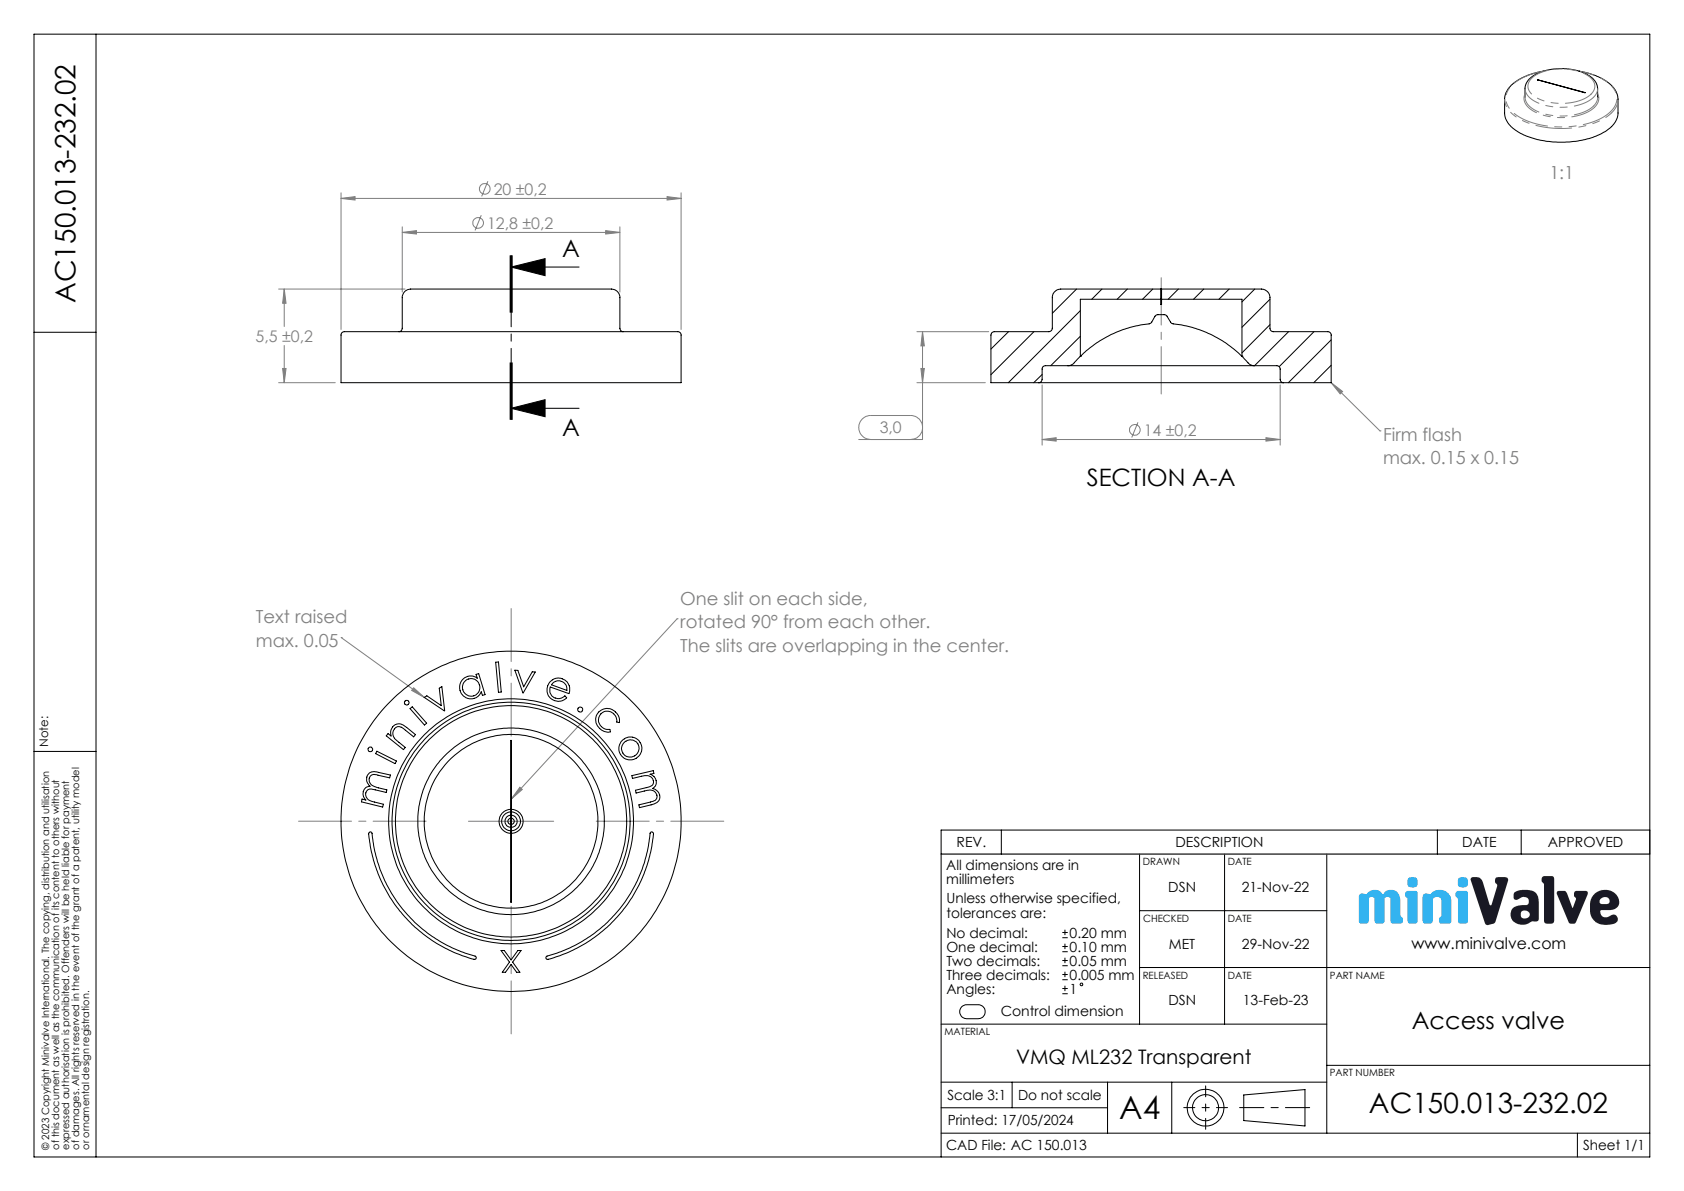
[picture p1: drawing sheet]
<svg xmlns="http://www.w3.org/2000/svg" width="297mm" height="210mm" viewBox="0 0 297 210" stroke-linecap="round" stroke-linejoin="round" font-family="sans-serif">
<g fill="none" stroke="#000" stroke-width=".18">
<path d="M6 6h285v198h-285zM16.9 6v198M6 58.6h10.9M6 132.5h10.9M166 150.6v53.4M201 150.6v30M216 150.6v30M234 150.6v49.2M169.6 177.5l.7-.3h2.2a1.23 1.23 0 0 1 1.2 1.2 1.23 1.23 0 0 1-1.2 1.2h-2a1.26 1.26 0 0 1-1.1-.7 1.26 1.26 0 0 1 .2-1.4zM201 160.6h33M291 170.6h-90M166 190.8h68"/>
<path d="M166 180.6h68M166 195.3h29.3M178.5 190.8v4.5M195.3 190.8v9M206.7 190.8v9M219.4 193.1l10.8-1v6.4l-10.8-.9zM234 187.8h57M278.2 199.8v4.2M291 199.8h-125"/>
<circle cx="212.6" cy="195.3" r="2.29"/>
<circle cx="212.6" cy="195.3" r="3.2"/>
</g>
<path d="M218.6 195.3h12.4" fill="none" stroke="#000" stroke-width=".18" stroke-dasharray="15.2 1.3 1.3 1.3" stroke-dashoffset="11"/>
<path d="M212.6 191.5v7.6M216.5 195.3h-7.7" fill="none" stroke="#000" stroke-width=".18" stroke-dasharray="15.2 1.3 1.3 1.3" stroke-dashoffset="13.3"/>
<path d="M166 150.6h125" fill="none" stroke="#c0c0c0" stroke-width=".18"/>
<path d="M281 157.9a2.55 2.55 0 0 1 2.8-.9 2.55 2.55 0 0 1 1.8 2.3l-.3 .6a1.82 1.82 0 0 1-1.5 .6h-1.2a.39 .39 0 0 0-.4 .2 .39 .39 0 0 0 .1 .4l.3 .5 .4 .1h.6l1-.5 .4 .2 .3 .5v.5l-.4 .4-.7 .2a2.84 2.84 0 0 1-3.7-1.9v-2.1zM282.3 158.5l-.2 .2v.5l.2 .1 1.1 .1 .4-.2v-.6l-.2-.3-.7-.1zM274.6 157.2l.3-.1h1.1l.2 .1 1.2 2.9 .6-1.5-.1-.3-.3-.3 .1-.7 .3-.2h1.7a.41 .41 0 0 1 .3 .6l-2.1 5-.2 .2h-.7l-.4-.3-2-5zM272 154.6l.3-.1h1.5l.3 .2v7.7l-.1 .3-.4 .2-1-.1-.3-.4v-6.5l-.4-.5zM267.1 157.4l.7-.4 .9-.1a2.3 2.3 0 0 1 2.4 1l.3 1.1v3.2l-.4 .3-.8-.1-.5 .3a2.17 2.17 0 0 1-3.3-1.2l.1-.6a1.46 1.46 0 0 1 1.5-1.2l1.5-.2 .1-.3v-.6l-.4-.4-.6-.1-.9 .5h-.5l-.3-.2v-.7zM268.4 160.7l-.2 .3v.5l.2 .3 .8 .1 .5-.3 .1-.6-.3-.3-.5-.2zM259.5 154.7l.9-.1a1.19 1.19 0 0 1 1.1 1l1.2 4h.3l1.1-3.4v-.2l-.4-.3 .1-.9 .4-.2h1.3l.3 .2 .2 .3-2.3 7.5-.3 .3-.9 .2-.4-.1-.2-.2-2.5-7.6z" fill-rule="evenodd" fill="#191924"/>
<path d="M257.2 154.9l.6-.3 .9 .2 .2 .6-.2 .9-.5 .2-.8-.1-.3-.4zM256.9 157.2l.2-.1h1.5l.3 .3v5.1l-.3 .3-1 .1-.5-.4v-3.9l-.4-.6v-.5zM251.1 157.7l.3-.2 .9 .1a2.04 2.04 0 0 1 2.4-.6 2.04 2.04 0 0 1 1.3 2v3.5l-.1 .2-.3 .2h-1.4l-.3-.2-.1-.8 .4-.5v-2.8l-.2-.3-.7-.2-.6 .5-.1 4.1-.4 .2-1-.1-.3-.4v-4.3zM247.9 157.3l.3-.2h1.5l.3 .3v5.1l-.3 .3h-1.1l-.4-.4v-3.9l-.4-.5zM239.7 157.8l.4-.3 .7 .1a.65 .65 0 0 0 .6-.4 1.68 1.68 0 0 1 2.5 .4h.2a1.58 1.58 0 0 1 2.6 0l.3 1v2.8l.4 .6v.6l-.3 .2-1.4 .1-.4-.3v-4.1l-.4-.3h-.4a.32 .32 0 0 0-.3 .4l-.1 4.1-.4 .2h-.8l-.4-.2-.1-4.3-.3-.2-.3-.1-.4 .3-.1 4.3-.4 .2h-.8l-.5-.4zM248.4 154.9l.6-.3 .6 .1 .3 .2 .1 .3-.1 1-.6 .3-.9-.2-.2-.5z" fill-rule="evenodd" fill="#33b3f0"/>
<g fill="none" stroke="#808080" stroke-width=".18">
<path d="M60.1 35l2.5-.3v.6zM60.1 34v24.1M60.1 35h60M70.9 40v11.5M84.9 38l-1.1 2.6M86 32l-1.1 2.6M109.3 40v11.5M117.7 34.7l2.4 .3-2.4 .3zM120.1 34v24.1M49.1 51h22.3M50.1 51l.3 2.5h-.6zM50.1 51v6.6"/>
<path d="M70.9 41l2.5-.3v.6zM70.9 41h38.4M106.8 40.7l2.5 .3-2.5 .3zM161.7 58.5h12.7M162.7 58.5l.3 2.5h-.6zM162.7 58.5v19h-11.3M49.1 67.5h10M49.8 65h.6l-.3 2.5zM50.1 60.9v6.6M153.6 77.5a2.12 2.12 0 0 1-2.2-2.1 2.12 2.12 0 0 1 2.2-2.1h7a2.12 2.12 0 0 1 2.1 2.1 2.12 2.12 0 0 1-2.1 2.1M161.7 67.5h12.1M162.4 65h.6l-.3 2.5z"/>
<path d="M183.8 77.5l2.5-.3v.6zM183.8 67.9v10.6M183.8 77.5h42M200.7 74.5l-1.1 2.6M223.3 77.2l2.5 .3-2.5 .3zM225.8 67.9v10.6M234.8 67.5l2 1.5-.4 .5zM234.8 67.5l8.6 8.5M243.4 76h.1M60.2 112.4h.1M60.2 112.4l14.6 10.6M119.4 109.1h.1"/>
<path d="M119.4 109.1l-29.2 31.8M73 121.3l1.8 1.7-2.2-1.3zM90.1 137.3v15M91.7 138.8l.4 .4-1.9 1.7zM82.6 144.8h15"/>
<circle cx="84.3" cy="39.3" r=".94"/>
<circle cx="85.5" cy="33.3" r=".95"/>
<circle cx="200.1" cy="75.8" r=".95"/>
</g>
<g fill="none" stroke="#000" stroke-width=".18">
<path d="M90 45.1v10M90.1 47.1l6-1.5v3zM90.1 47.1h12M90.2 45.1v10M90.3 45.1v10M90 64v10M90.1 72l6-1.5v3zM90.1 72h12M90.2 64v10M90.3 64v10zM166 146.4h125v4.2h-125zM176.6 146.4v4.2"/>
<path d="M253.5 146.4v4.2M268.3 146.4v4.2M187.4 165.3h.9M187.4 164.4h.9M187.4 167.8h.9M187.4 166.9h.9M187.4 170.3h.9M187.4 169.4h.9M187.4 172.7h.9M187.4 171.8h.9M187.4 175.2h.9M187.4 174.3h.9"/>
<path d="M187.8 163.9v1M187.8 166.4v.9M187.8 168.9v.9M187.8 171.3v1M187.8 173.8v1"/>
<circle cx="190.7" cy="173.6" r=".23"/>
</g>
<path d="M90.2 45.1v28.9" fill="none" stroke="#000" stroke-width=".18" stroke-dasharray="6.3 1.3 1.3 1.3" stroke-dashoffset="4"/>
<path d="M204.8 69.5v-20.5" fill="none" stroke="#808080" stroke-width=".18" stroke-dasharray="15.2 1.3 1.3 1.3" stroke-dashoffset="6.9"/>
<path d="M90.2 129.8v-22.5M75.2 144.8h-22.5M90.2 159.8v22.5M105.2 144.8h22.5" fill="none" stroke="#808080" stroke-width=".18" stroke-dasharray="15.2 1.3 1.3 1.3" stroke-dashoffset="5.9"/>
<path d="M90.1 47.1l6-1.5v3zM90.1 72l6-1.5v3z" fill="#000"/>
<g fill="#808080">
<path d="M234.8 67.5l2 1.5-.4 .5zM91.7 138.8l.4 .4-1.9 1.7zM73 121.3l1.8 1.7-2.2-1.3z"/>
<path d="M70.9 41l2.5-.3v.6zM106.8 40.7l2.5 .3-2.5 .3zM60.1 35l2.5-.3v.6zM117.7 34.7l2.4 .3-2.4 .3zM50.1 51l.3 2.5h-.6zM49.8 65h.6l-.3 2.5zM183.8 77.5l2.5-.3v.6zM223.3 77.2l2.5 .3-2.5 .3zM162.7 58.5l.3 2.5h-.6zM162.4 65h.6l-.3 2.5z"/>
</g>
<g fill="none" stroke="#000" stroke-width=".18">
<path d="M269 17.2v-2l.3-.7 .7-.9 .8-.5 1.4-.5 1.5-.4 1.2-.1 1.8 .1 1.8 .3 2.1 1 .7 .7 .4 .9 .1 2.1M271.1 14.1h.1M271.2 14.1l8.4 2.2zM271.2 14.1h.1M272.2 12.6l-1.7 .3-1.6 .6-1 .5-1.4 1-.5 .7-.6 1.3v2.9a4.4 4.4 0 0 0 2.8 3.6l1.2 .6a17.4 17.4 0 0 0 13.1-.6 4.4 4.4 0 0 0 2.9-3.6l-.1-2.9-.3-.9-.6-.8-1.2-1.1-.8-.5-2.4-.8-1.5-.3M281.8 17.2h.1M60.3 58.7a2.17 2.17 0 0 1 1.6-.2h57a.94 .94 0 0 1 1.2 .5v8.5h-60v-8.6zM70.3 58.5a.6 .6 0 0 0 .6-.6v-5.4a1.71 1.71 0 0 1 2.3-1.5h34.6a1.5 1.5 0 0 1 1.5 1.5v5.4a.6 .6 0 0 0 .6 .6M177.9 58.5l-3.1 3.1M182.4 58.5l-7.6 7.6M189.9 51l-4.3 4.2M190.5 54.8l-12.7 12.7"/>
<path d="M190.5 59.3l-5.2 5.2M194.3 51l-1.8 1.8M198.8 51l-1.8 1.8M203.3 51l-1.8 1.8M204.7 52.8h-14.2v10M204.7 51v2.7h.2v-2.7M204.9 52.8h14.1v10M207.8 51l-1.8 1.8M212.3 51l-1.8 1.8M216.8 51l-1.8 1.8M221.3 51l-2.3 2.2M224 52.8l-5 4.9"/>
<path d="M224 57.2l-5 5M227.3 58.5l-6 6M231.7 58.5l-6.1 6.2M234.8 59.9l-7.6 7.6M183.2 67.5h-8.4v-8.4a.6 .6 0 0 1 .6-.6h9.6a.6 .6 0 0 0 .6-.6v-5.4a1.5 1.5 0 0 1 1.5-1.5h35.5a1.58 1.58 0 0 1 1.4 1.5v5.4a.6 .6 0 0 0 .6 .6h9.6a.6 .6 0 0 1 .6 .6v8.4h-8.4M183.2 67.5h43.2M183.8 66l-1.5 1.5M188.3 64.5h-3.9a.55 .55 0 0 0-.6 .6v1.8a.6 .6 0 0 1-.6 .6M188.3 64.5h32.9M190.5 62.8l-.2 .3a2.97 2.97 0 0 1-1.7 1.4h-.3M190.5 62.8h.1M190.5 62.8a21.1 21.1 0 0 1 12.4-5.8l1.1-1.5h1.4l.3 .1 .8 1.3 .4 .2a20.3 20.3 0 0 1 12.1 5.7"/>
<path d="M219 62.8l.2 .2a3.8 3.8 0 0 0 1.6 1.4l.4 .1M219 62.8h.1M221.2 64.5h4a.6 .6 0 0 1 .6 .6v1.8a.6 .6 0 0 0 .6 .6M234.8 64.4l-3.1 3.1M81.6 119.8a1.92 1.92 0 0 1 2.6-.2l-.2-.7 .4-.1 1.1 3.7-.4 .1-.2-.6a2 2 0 0 1-3 .9 2 2 0 0 1-.3-3.1zM87.4 116.8l.5-.1 .5 5.3-.5 .1zM90.8 118.2h.5l1.1 2.9 1.5-2.6h.5l-2.1 3.7zM65.1 136.3l.4-.2h.6l2.8 .6-.2 .5-2-.5a1.04 1.04 0 0 0-1.5 .4 1.04 1.04 0 0 0 .6 1.5l2.4 .7-.1 .4-2.1-.5a1.06 1.06 0 0 0-1.5 .6 1.06 1.06 0 0 0 .9 1.4l2.2 .6-.1 .5-3.8-.9 .2-.5 .6 .2a1.37 1.37 0 0 1-.4-1.5 1.37 1.37 0 0 1 1.2-1 1.55 1.55 0 0 1-.2-2.3zM66.5 132.5l3.4 1.7-.2 .4-3.4-1.7zM69.3 128.2a1.6 1.6 0 0 1 2.4 .1l1.6 1.2-.3 .4-1.5-1.1a1.24 1.24 0 0 0-1.9-.3 1.51 1.51 0 0 0 .6 2.2l1.3 1.1-.3 .4-3.1-2.5 .3-.3 .6 .4-.1-.3a1.61 1.61 0 0 1 .4-1.3zM72.3 124.9l.4-.3 2.5 2.9-.3 .3zM74.8 123l.5-.3 2.5 1.7-.3-3.1 .4-.2 .5 4.2z"/>
<path d="M97 120.3a1.99 1.99 0 0 1 2.5-.4 1.99 1.99 0 0 1 .8 2.4l-3.3-1.2a1.53 1.53 0 0 0 .7 1.9 1.53 1.53 0 0 0 1.9-.3l.3 .3a2.03 2.03 0 0 1-2.8 .1 2.03 2.03 0 0 1-.1-2.8zM97.5 120.4a1.49 1.49 0 0 1 1.7-.2 1.49 1.49 0 0 1 .8 1.5l-2.7-1zM105.6 125.5a2.15 2.15 0 0 1 2.5-.3 2.15 2.15 0 0 1 1.1 2.2l-.4-.1a1.6 1.6 0 0 0-1.8-1.9 1.6 1.6 0 0 0-1.3 2.2l.7 .8 .6 .2h.6l.1 .4a2.15 2.15 0 0 1-2.3-1 2.15 2.15 0 0 1 .2-2.5zM111.4 136.8l3.8-.9 .1 .5-.6 .1a1.38 1.38 0 0 1 1 1.1 1.38 1.38 0 0 1-.6 1.4 1.43 1.43 0 0 1 1.3 1.5 1.43 1.43 0 0 1-1.4 1.4l-2.2 .5-.1-.5 2-.5a1.08 1.08 0 0 0 1.1-1.2 1.08 1.08 0 0 0-1.4-.9l-2.2 .5-.1-.5 2.2-.5a1.04 1.04 0 0 0 .9-1.2 1.04 1.04 0 0 0-1.2-.8l-2.5 .5zM65.1 146.7a.31 .31 0 0 1 .5 .3 24.8 24.8 0 0 0 18.3 21.7 .29 .29 0 0 1 0 .3 .29 .29 0 0 1-.3 .1 25.1 25.1 0 0 1-18.5-22.3zM90.1 142.7v-12.1h.1v12.1M90.1 142.7a2.12 2.12 0 0 0-2.1 2.1 2.12 2.12 0 0 0 2.1 2.1M90.1 146.9v12.2h.1v-12.2M90.1 143.1a1.66 1.66 0 0 0-1.6 1.7 1.66 1.66 0 0 0 1.6 1.7M90.1 146.5v.4M90.1 142.7v.4M90.1 143.7a1.08 1.08 0 0 0-1 1.1 1.08 1.08 0 0 0 1 1.1"/>
<path d="M90.1 143.1v.6M90.1 144.3a.55 .55 0 0 0-.5 .5 .55 .55 0 0 0 .5 .6M90.1 145.4v.5M90.1 143.7v.6M90.1 144.3v1.1M90.1 145.9v.6M90.1 144.9h.1M90.1 144.7h.1M90.2 142.7a2.12 2.12 0 0 1 2.1 2.1 2.12 2.12 0 0 1-2.1 2.1M90.2 143.1a1.66 1.66 0 0 1 1.6 1.7 1.66 1.66 0 0 1-1.6 1.7M90.2 142.7v.4M90.2 146.5v.4"/>
<path d="M90.2 143.7a1.08 1.08 0 0 1 1 1.1 1.08 1.08 0 0 1-1 1.1M90.2 143.1v.6M90.2 144.3a.55 .55 0 0 1 .5 .5 .55 .55 0 0 1-.5 .6M90.2 143.7v.6M90.2 145.4v.5M90.2 144.3v1.1M90.2 145.9v.6M114.8 146.7a.31 .31 0 0 1 .3 0 .31 .31 0 0 1 .2 .3 25.1 25.1 0 0 1-18.9 22.1 .3 .3 0 0 1-.1-.2 .3 .3 0 0 1 .2-.3 24.8 24.8 0 0 0 18.2-21.8zM88.4 167.6h.5l1.2 1.7 1.2-1.7h.6l-1.5 2 1.3 1.8h-.6l-1-1.3-1 1.3h-.5l1.3-1.8z"/>
<circle cx="65.3" cy="132.1" r=".41"/>
<circle cx="71.7" cy="123.9" r=".42"/>
<circle cx="83.1" cy="121.2" r="1.54"/>
<circle cx="102.3" cy="125.1" r=".45"/>
<circle cx="111.2" cy="132" r="2.01"/>
<circle cx="111.2" cy="132" r="1.53"/>
<circle cx="90.1" cy="144.8" r="21"/>
<circle cx="90.1" cy="144.8" r="21.6"/>
<circle cx="90.1" cy="144.8" r="20.4"/>
<circle cx="90.1" cy="144.8" r="16.4"/>
<circle cx="90.1" cy="144.8" r="15.3"/>
<circle cx="90.1" cy="144.8" r="30"/>
</g>
<path d="M284.2 19.9a13.7 13.7 0 0 1-9.5 2.7l-2.1-.1-1.7-.4a7.5 7.5 0 0 1-5.3-3.6l-.2-1" fill="none" stroke="#808080" stroke-width=".18" stroke-dasharray="6.3 1.3 1.3 1.3 1.3 1.3" stroke-dashoffset="5.1"/>
<path d="M281 18.7l.6-.7 .2-.8M281.8 16.5a2 2 0 0 1-.6 2.4M281.8 15.6l-.2 .8-.6 .8M285.4 17.5a3.4 3.4 0 0 1-1.2 2.4" fill="none" stroke="#808080" stroke-width=".18" stroke-dasharray="6.3 1.3 1.3 1.3 1.3 1.3"/>
<path d="M284 19.7a3.1 3.1 0 0 0-.3-5.1 11.2 11.2 0 0 0-5-2" fill="none" stroke="#808080" stroke-width=".18" stroke-dasharray="6.3 1.3 1.3 1.3 1.3 1.3" stroke-dashoffset="3.9"/>
<path d="M272 12.6l-1.4 .3a6.8 6.8 0 0 0-4.9 3.6 3.5 3.5 0 0 0 2 4l1.2 .6 1.2 .5 1.6 .4 1.8 .3h3.5l3.2-.6a9.3 9.3 0 0 0 3.8-2" fill="none" stroke="#808080" stroke-width=".18" stroke-dasharray="6.3 1.3 1.3 1.3 1.3 1.3" stroke-dashoffset="1"/>
<path d="M281.2 18.9l-1.1 .8-1.4 .6-1.7 .3-1.7 .1-1.7-.1-1.8-.4-1.3-.6-1-.8a1.98 1.98 0 0 1-.5-2.3" fill="none" stroke="#808080" stroke-width=".18" stroke-dasharray="6.3 1.3 1.3 1.3 1.3 1.3" stroke-dashoffset="1.9"/>
<path d="M280.6 16.6l-1.2 .8-1.7 .6-1.9 .2-2-.1-1.8-.4-1.4-.8-.9-.9-.2-1 .2-.6 .5-.7 .8-.6 1-.4 2.4-.5 2.6 .1 2.3 .6 .9 .5 .6 .6 .4 .6 .1 .7-.2 .7-.5 .6" fill="none" stroke="#808080" stroke-width=".18" stroke-dasharray="6.3 1.3 1.3 1.3 1.3 1.3" stroke-dashoffset="1.5"/>
<path d="M269 17.2l.3 1 1 1 1.5 .7 2 .5h2.2l2-.2 1.8-.7 1.2-.8M281 17.2l-1.3 .8-1.7 .6-2 .3-2.2-.1-1.8-.4-1.7-.7-1-1-.3-1.1" fill="none" stroke="#808080" stroke-width=".18" stroke-dasharray="6.3 1.3 1.3 1.3 1.3 1.3" stroke-dashoffset="2.6"/>
<text font-size="5.6" x="197.4" y="197.3">A4</text>
<g font-size="4.9">
<text x="13.3" y="53.4" transform="rotate(-90 13.3 53.4)">AC150.013-232.02</text>
<text x="241.4" y="196.2">AC150.013-232.02</text>
</g>
<g font-size="4.2">
<text x="99.1" y="45.3">A</text>
<text x="99.1" y="77">A</text>
<text x="191.7" y="85.7">SECTION A-A</text>
<text x="249" y="181.3">Access valve</text>
</g>
<text font-size="3.5" x="179.2" y="187.7">VMQ ML232 Transparent</text>
<g font-size="3.2" fill="#808080">
<text x="273.3" y="31.5">1:1</text>
<text x="243.9" y="77.7">Firm flash</text>
<text x="243.9" y="81.9">max. 0.15 x 0.15</text>
<text x="120" y="106.6">One slit on each side,</text>
<text x="45.1" y="109.9">Text raised</text>
<text x="120" y="110.8">rotated 90° from each other.</text>
<text x="45.1" y="114.1">max. 0.05</text>
<text x="120" y="115">The slits are overlapping in the center.</text>
</g>
<g font-size="2.8" fill="#808080">
<text x="87.1" y="34.4">20 ±0,2</text>
<text x="85.9" y="40.4">12,8 ±0,2</text>
<text x="45.1" y="60.3">5,5 ±0,2</text>
<text x="155.1" y="76.4">3,0</text>
<text x="201.7" y="76.9">14 ±0,2</text>
</g>
<text font-size="2.8" x="249" y="167.2">www.minivalve.com</text>
<g font-size="2.5">
<text x="168.7" y="149.4">REV.</text>
<text x="207.3" y="149.4">DESCRIPTION</text>
<text x="257.9" y="149.4">DATE</text>
<text x="273" y="149.4">APPROVED</text>
<text x="166.9" y="153.4">All dimensions are in</text>
<text x="166.9" y="155.9">millimeters</text>
<text x="166.9" y="159.3">Unless otherwise specified,</text>
<text x="166.9" y="161.8">tolerances are:</text>
<text x="206.1" y="157.3">DSN</text>
<text x="219" y="157.3">21-Nov-22</text>
<text x="166.9" y="165.3">No decimal:</text>
<text x="166.9" y="167.8">One decimal:</text>
<text x="188.7" y="165.3">0.20 mm</text>
<text x="188.7" y="167.8">0.10 mm</text>
<text x="206.2" y="167.3">MET</text>
<text x="219" y="167.3">29-Nov-22</text>
<text x="166.9" y="170.3">Two decimals:</text>
<text x="166.9" y="172.7">Three decimals:</text>
<text x="188.7" y="170.3">0.05 mm</text>
<text x="188.7" y="172.7">0.005 mm</text>
<text x="166.9" y="175.2">Angles:</text>
<text x="176.5" y="179.2">Control dimension</text>
<text x="188.7" y="175.2">1</text>
<text x="206.1" y="177.3">DSN</text>
<text x="219.2" y="177.3">13-Feb-23</text>
<text x="167.1" y="194">Scale 3:1</text>
<text x="179.5" y="194">Do not scale</text>
<text x="166.9" y="202.8">CAD File: AC 150.013</text>
<text x="167.1" y="198.4">Printed: 17/05/2024</text>
<text x="279.2" y="202.8">Sheet 1/1</text>
</g>
<text font-size="2.1" x="8.5" y="131.7" transform="rotate(-90 8.5 131.7)">Note:</text>
<g font-size="1.8">
<text x="201.5" y="152.5">DRAWN</text>
<text x="216.5" y="152.5">DATE</text>
<text x="201.6" y="162.5">CHECKED</text>
<text x="216.5" y="162.5">DATE</text>
<text x="201.5" y="172.5">RELEASED</text>
<text x="216.5" y="172.5">DATE</text>
<text x="234.6" y="172.6">PART NAME</text>
<text x="166.6" y="182.6">MATERIAL</text>
<text x="234.5" y="189.8">PART NUMBER</text>
<text x="8.7" y="202.7" transform="rotate(-90 8.7 202.7)">© 2023 Copyright Minivalve International. The copying, distribution and utilisation</text>
<text x="10.4" y="202.7" transform="rotate(-90 10.4 202.7)">of this document as well as the communication of its content to others without</text>
<text x="12.2" y="202.7" transform="rotate(-90 12.2 202.7)">expressed authorisation is prohibited. Offenders will be held liable for payment</text>
<text x="14" y="202.7" transform="rotate(-90 14 202.7)">of damages. All rights reserved in the event of the grant of a patent, utility model</text>
<text x="15.7" y="202.7" transform="rotate(-90 15.7 202.7)">or ornamental design registration.</text>
</g>
</svg>
